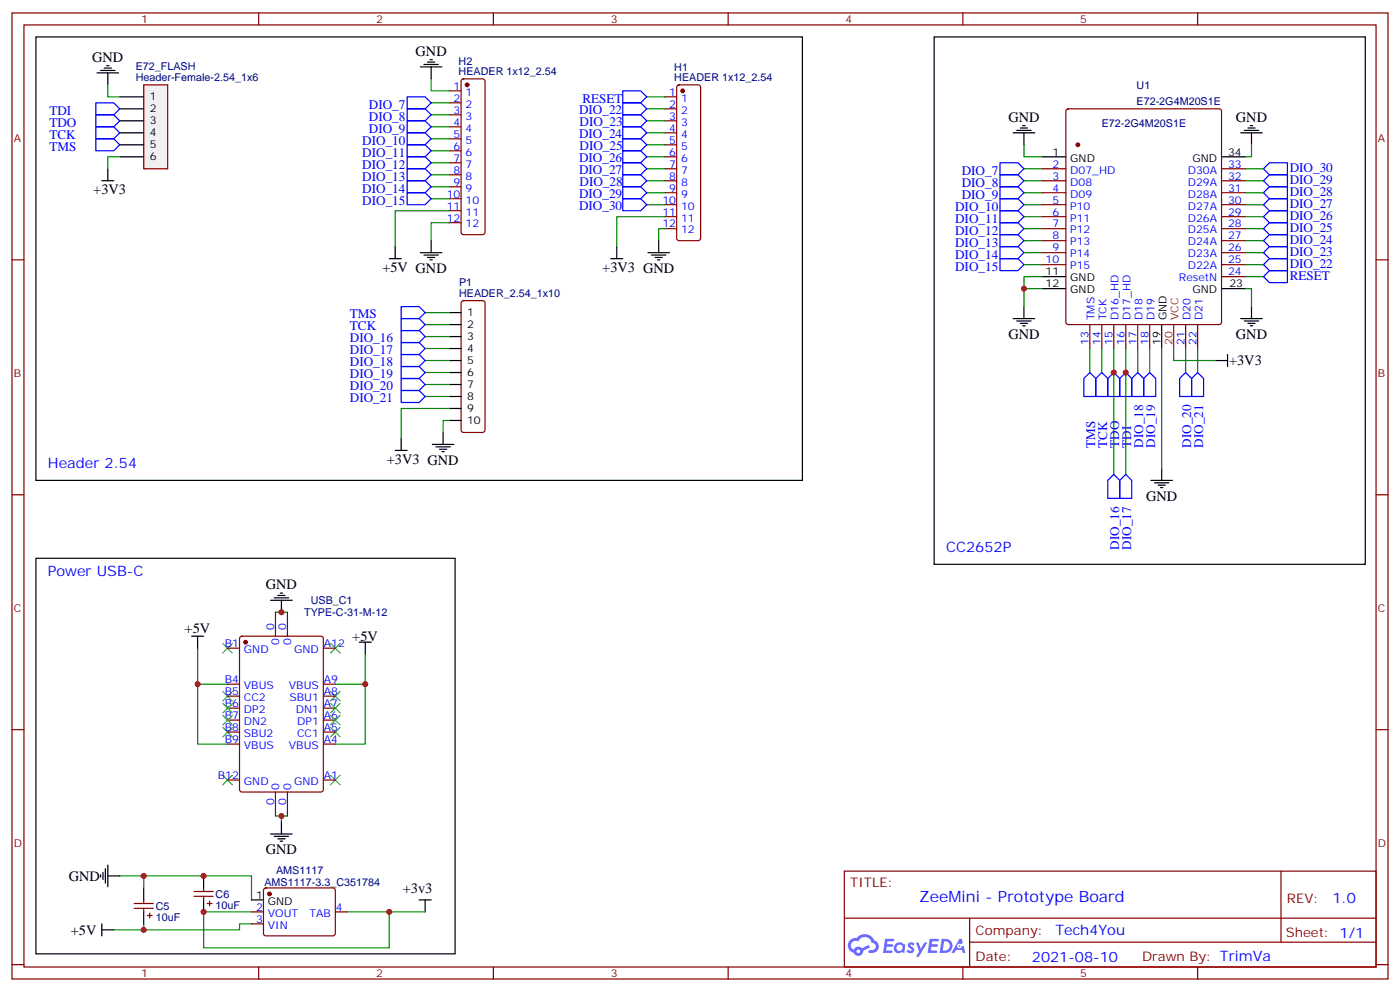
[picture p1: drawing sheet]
<svg xmlns="http://www.w3.org/2000/svg" width="412mm" height="292mm" viewBox="0 0 412 292" stroke-linecap="round" stroke-linejoin="round" font-family="sans-serif">
<g fill="none" stroke="#870000" stroke-width=".35">
<path d="M3.5 3.8h405.4v284.3h-405.4zM7.1 7.3h398.2v277.3h-398.2zM76.2 3.8v3.5M145.3 3.8v3.5M214.5 3.8v3.5M283.6 3.8v3.5M352.8 3.8v3.5M3.5 76.5h3.6M405.3 76.5h3.6M3.5 145.6h3.6M405.3 145.6h3.6M3.5 214.8h3.6"/>
<path d="M405.3 214.8h3.6M248.7 256.4h156.6v28.2h-156.6zM377.3 256.4v20.9M248.7 270.2h156.5M285.6 277.3h119.6M285.6 270.2v14.2M3.5 283.9h3.6M76.2 284.6v3.5M145.3 284.6v3.5M214.5 284.6v3.5M283.6 284.6v3.5M352.8 284.6v3.5"/>
<path d="M405.3 283.9h3.6"/>
</g>
<g fill="#5487ff">
<path d="M267.7 277.6a1.22 1.22 0 0 1 1.7 .2l-.4 .6a.47 .47 0 0 0-.3-.4 .47 .47 0 0 0-.5 .2l.1 .2a1.14 1.14 0 0 1 .8 1.8 1.14 1.14 0 0 1-1.9 0l-.2-.2 .5-.6 .7 .5a.29 .29 0 0 0 .3-.3 .29 .29 0 0 0-.2-.3 1.04 1.04 0 0 1-.6-1.7z"/>
<path d="M260.7 276.3h2.4l.3 .2-.2 .5-1.8 .1-.1 .8h1.5l.3 .4-.3 .4h-1.6l-.2 1.1h1.7l.2 .3-.2 .3-2.6 .1z"/>
<path d="M273.8 276.3h2.4l.3 .2-.1 .5-1.8 .1-.2 .8h1.6l.3 .4-.4 .4h-1.6l-.1 1.1h1.7l.2 .3-.2 .3-2.6 .1z"/>
<path d="M282.6 276.3h.7l.3 1.3-.6 .3a.69 .69 0 0 0-1 .3 .69 .69 0 0 0 .4 .9 .69 .69 0 0 0 .9-.6l.5-.2 .6 2.2h-.8l-.2-.9h-1.8l-.5 .9h-.8z"/>
<path d="M269.8 277.4h.8l.6 1.8 1.1-1.8h.9l-2.6 4.2h-.8l.9-1.5z"/>
<path d="M277.4 276.3l-.6 4.2h1.3a2.11 2.11 0 0 0 2.5-2.1 2.11 2.11 0 0 0-2.5-2.1zM278.1 277.1a1.39 1.39 0 0 1 1.7 1.4 1.39 1.39 0 0 1-1.8 1.3h-.3z"/>
<path d="M263.7 277.9a1.54 1.54 0 0 0-.1 2.2 1.54 1.54 0 0 0 2.2 .1l.6 .3 .3-2.3-.2-.3h-.4a1.49 1.49 0 0 0-2.4 0zM264 278.9a.94 .94 0 0 1 1.8 0 .94 .94 0 0 1-1.8 0z"/>
<path d="M250.4 276.7a2.18 2.18 0 0 0 1.1 3.7 1.44 1.44 0 0 0 1.6 .9 1.44 1.44 0 0 0 1.2-1.4l2-1.1-.5-.7-1.9 1a1.47 1.47 0 0 0-2.4 .4 1.39 1.39 0 0 1-.7-1.9 1.39 1.39 0 0 1 2-.5 2.12 2.12 0 0 1 2.2-1.3 2.12 2.12 0 0 1 1.9 1.7 1.14 1.14 0 0 1 1.1 1.4 1.14 1.14 0 0 1-1.7 .7 .43 .43 0 0 0-.5 .4 .43 .43 0 0 0 .4 .5 1.98 1.98 0 0 0 2.5-1.2 1.98 1.98 0 0 0-1.2-2.6 3.1 3.1 0 0 0-5.3-.6l-.9 .1zM252.3 280a.55 .55 0 0 1 1.1 0 .55 .55 0 0 1-1.1 0z"/>
<circle cx="282.6" cy="278.4" r=".26"/>
</g>
<path d="M28.2 30.3h5.3l1.8 1.7-1.8 1.8h-5.3zM28.2 33.8h5.3l1.8 1.8-1.8 1.7h-5.3zM28.2 37.3h5.3l1.8 1.8-1.8 1.8h-5.3zM28.2 40.9h5.3l1.8 1.7-1.8 1.8h-5.3z" fill="none" stroke="#00f" stroke-width=".35"/>
<path d="M42.3 25h7.1v24.7h-7.1z" fill="#f0f0f0" stroke="#870000" stroke-width=".35"/>
<g fill="none" stroke="#000" stroke-width=".35">
<path d="M10.6 10.9h225.8v130.5h-225.8zM31.4 19.3h.7M123.8 19.7h6.4M124.9 19h4.2M125.9 18.3h2.2M126.6 17.6h.8M127 19.7v3.5M275.2 10.9h127v155.2h-127zM28.6 21.4h6.3M29.6 20.7h4.3M30.7 20h2.1M31.7 21.4v3.6"/>
<path d="M35.3 28.5h7M35.3 32h7M35.3 35.6h7M35.3 39.1h7M298.4 39.1h6.4M299.5 38.4h4.2M300.6 37.7h2.1M301.3 37h.7M301.6 39.1v3.5M365.5 39.1h6.3M366.5 38.4h4.3M367.6 37.7h2.1"/>
<path d="M368.3 37h.7M368.7 39.1v3.5M30 53.2h3.5M31.7 49.7v3.5M35.3 42.6h7M35.3 46.1h7M306.9 46.1h7.1M359.8 46.1h7.1M114.7 76.1h3.5M116.4 72.6v3.5M123.8 74.4h6.4M124.9 75.1h4.2"/>
<path d="M125.9 75.8h2.2M126.6 76.5h.8M127 70.8v3.6M179.9 76.1h3.5M181.7 72.6v3.5M190.9 74.4h6.3M191.9 75.1h4.2M193 75.8h2.1M193.7 76.5h.7M194 70.8v3.6M132.3 92h3.5M132.3 95.5h3.5"/>
<path d="M132.3 99.1h3.5M298.4 93.8h6.4M299.5 94.5h4.2M300.6 95.2h2.1M301.3 95.9h.7M301.6 90.2v3.6M306.9 81.4h7.1M306.9 84.9h7.1M342.2 95.5v7.1M359.8 84.9h7.1M365.5 93.8h6.3M366.5 94.5h4.3"/>
<path d="M367.6 95.2h2.1M368.3 95.9h.7M368.7 90.2v3.6M132.3 106.1h3.5M132.3 102.6h3.5M132.3 109.6h3.5M132.3 113.2h3.5M132.3 116.7h3.5M358.1 106.1h3.5M361.6 104.4v3.5M116.4 132.6h3.5M118.2 129v3.6"/>
<path d="M127.4 130.8h6.3M128.4 131.5h4.2M129.5 132.2h2.1M130.2 132.9h.7M130.5 127.3v3.5M132.3 120.2h3.5M132.3 123.8h3.5M342.2 137.9v3.5M339 141.4h6.4M340.1 142.1h4.2M341.1 142.8h2.2M341.8 143.5h.7"/>
<path d="M10.6 164.3h123.5v116.4h-123.5zM79.7 176.7h6.4M80.8 176h4.2M81.8 175.3h2.2M82.5 174.6h.8M82.9 176.7v3.5M56.4 187.3h3.6M58.2 187.3v3.5M105.8 189h3.6M107.6 189v3.5M29.6 257.5v.7M30.3 256.8v2.1"/>
<path d="M31 255.7v4.2M31.7 257.8h3.6M31.7 254.6v6.4M60 257.8v3.5M79.7 245.5h6.4M80.8 246.2h4.2M81.8 246.9h2.2M82.5 247.6h.8M82.9 241.9v3.6M30 273.7h3.5M30 271.9v3.5M42.3 261.3v3.6"/>
<path d="M42.3 268.4v3.5M60 264.9v3.5M74.1 264.9h3.5M123.5 264.9h3.5M125.2 264.9v3.5"/>
</g>
<g fill="#870000" stroke="#870000" stroke-width=".35">
<circle cx="317.5" cy="42.6" r=".53"/>
<circle cx="79.4" cy="263.1" r=".53"/>
<circle cx="72.3" cy="189" r=".53"/>
<circle cx="201.1" cy="26.7" r=".53"/>
<circle cx="137.6" cy="25" r=".53"/>
</g>
<g fill="none" stroke="#870000" stroke-width=".35">
<path d="M132.3 26.7h3.5M132.3 30.3h3.5M132.3 33.8h3.5M132.3 37.3h3.5M136.1 23.4l.4-.2h5.7l.5 .2 .2 .5v44.5l-.3 .5-.4 .2h-5.7l-.5-.3-.2-.4v-44.5zM195.8 28.5h3.5M195.8 32h3.5M195.8 35.6h3.5M195.8 39.1h3.5M199.6 25.2l.4-.2h5.7l.5 .2 .2 .5v44.4l-.3 .5-.4 .2h-5.7l-.5-.2-.2-.5v-44.4zM314.2 32.2l.5-.2h44.4l.5 .2 .2 .5v62.1l-.2 .5-.5 .2h-44.4l-.5-.2-.2-.5v-62.1zM132.3 40.9h3.5"/>
<path d="M132.3 44.4h3.5M132.3 47.9h3.5M132.3 51.4h3.5M132.3 55h3.5M132.3 58.5h3.5M195.8 49.7h3.5M195.8 53.2h3.5M195.8 56.7h3.5M195.8 42.6h3.5M195.8 46.1h3.5M306.9 49.7h7.1M306.9 53.2h7.1"/>
<path d="M306.9 56.7h7.1M359.8 49.7h7.1M359.8 53.2h7.1M359.8 56.7h7.1M132.3 62h3.5M132.3 65.5h3.5M195.8 60.3h3.5M195.8 63.8h3.5M195.8 67.3h3.5M306.9 60.3h7.1M306.9 63.8h7.1M306.9 67.3h7.1"/>
<path d="M306.9 70.8h7.1M306.9 74.4h7.1M306.9 77.9h7.1M359.8 60.3h7.1M359.8 63.8h7.1M359.8 67.3h7.1M359.8 70.8h7.1M359.8 74.4h7.1M359.8 77.9h7.1M136.1 88.7l.4-.2h5.7l.5 .2 .2 .5v37.4l-.3 .5-.4 .2h-5.7l-.5-.3-.2-.4v-37.4zM321 95.5v7.1M324.6 95.5v7.1"/>
<path d="M328.1 95.5v7.1M331.6 95.5v7.1M335.1 95.5v7.1M338.7 95.5v7.1M349.2 95.5v7.1M352.8 95.5v7.1M359.8 81.4h7.1M67 190.8h3.6M70.8 187.5l.5-.2h23.2l.7 .4v44.7l-.4 .7h-23.5l-.7-.4v-44.7zM81.1 180.2v7.1M84.7 180.2v7.1M95.2 190.8h3.6"/>
<path d="M67 201.4h3.6M67 204.9h3.6M67 208.4h3.6M67 211.9h3.6M67 215.5h3.6M67 219h3.6M95.2 201.4h3.6M95.2 204.9h3.6M95.2 208.4h3.6M95.2 211.9h3.6M95.2 215.5h3.6M95.2 219h3.6"/>
<path d="M67 229.6h3.6M81.1 233.1v7.1M84.7 233.1v7.1M95.2 229.6h3.6M39.5 267.3h5.7M39.5 265.9h5.7M42.3 264.9v1M42.3 267.3v1.1M43.4 269.5h1.4M44.1 268.7v1.5M57.1 263.8h5.7M57.1 262.4h5.7"/>
<path d="M60 261.3v1.1M60 263.8v1.1M61 265.9h1.4M61.7 265.2v1.4M74.1 268.4h3.5M74.1 271.9h3.5M77.8 261.5l.5-.2 20 .1 .5 .6-.1 13-.6 .4h-20.1l-.4-.7v-12.7zM98.8 268.4h3.5"/>
</g>
<path d="M345.7 95.5v7.1" fill="none" stroke="#f00" stroke-width=".35"/>
<g fill="none" stroke="#008700" stroke-width=".35">
<path d="M31.7 25v3.5h3.6M127 23.2v3.5h5.3M127 30.3h5.3M127 33.8h5.3M127 37.3h5.3M190.5 28.5h5.3M190.5 32h5.3M190.5 35.6h5.3M190.5 39.1h5.3M35.3 46.1h-3.6v3.6M127 40.9h5.3M127 44.4h5.3"/>
<path d="M127 47.9h5.3M127 51.4h5.3M127 55h5.3M127 58.5h5.3M190.5 49.7h5.3M190.5 53.2h5.3M190.5 56.7h5.3M190.5 42.6h5.3M190.5 46.1h5.3M301.6 42.6v3.5h5.3M301.6 49.7h5.3M301.6 53.2h5.3"/>
<path d="M301.6 56.7h5.3M366.9 49.7h5.3M366.9 53.2h5.3M366.9 56.7h5.3M368.7 42.6v3.5h-1.8M132.3 65.5h-5.3v5.3M132.3 62h-15.9v10.6M190.5 60.3h5.3M195.8 67.3h-1.8v3.5M195.8 63.8h-14.1v8.8M301.6 60.3h5.3M301.6 63.8h5.3"/>
<path d="M301.6 67.3h5.3M301.6 70.8h5.3M301.6 74.4h5.3M301.6 77.9h5.3M366.9 60.3h5.3M366.9 63.8h5.3M366.9 67.3h5.3M366.9 70.8h5.3M366.9 74.4h5.3M366.9 77.9h5.3M125.2 95.5h7.1M125.2 92h7.1"/>
<path d="M125.2 99.1h7.1M306.9 84.9h-5.3v5.3M306.9 81.4h-5.3v3.5M366.9 84.9h1.8v5.3M366.9 81.4h5.3M125.2 116.7h7.1M125.2 113.2h7.1M125.2 109.6h7.1M125.2 106.1h7.1M125.2 102.6h7.1M321 102.6v7M324.6 102.6v7"/>
<path d="M328.1 102.6v37M331.6 102.6v37M335.1 102.6v7M338.7 102.6v7M342.2 102.6v35.3M345.7 102.6v3.5h12.4M349.2 102.6v7M352.8 102.6v7M132.3 123.8h-1.8v3.5M132.3 120.2h-14.1v8.8M58.2 190.8v10.6M81.1 180.2h3.6"/>
<path d="M107.6 192.5v8.9M67 201.4h-8.8v17.6h8.8M98.8 201.4h8.8v17.6h-8.8M35.3 257.8h38.8v7.1M42.3 257.8v3.5M81.1 240.2h3.6M82.9 240.2v1.7M42.3 271.9v1.8M74.1 271.9h-3.5v1.8h-37.1M74.1 268.4h-14.1v10.6h54.7v-10.6h-12.4M114.7 268.4h10.5"/>
</g>
<g fill="none" stroke="#3c3" stroke-width=".35">
<path d="M65.6 189.4l2.8 2.8M68.4 189.4l-2.8 2.8M97.4 189.4l2.8 2.8M100.2 189.4l-2.8 2.8M65.6 214.1l2.8 2.8M65.6 203.5l2.8 2.8M65.6 207l2.8 2.8M65.6 210.5l2.8 2.9M68.4 214.1l-2.8 2.8M68.4 203.5l-2.8 2.8M68.4 207l-2.8 2.8M68.4 210.5l-2.8 2.9"/>
<path d="M97.4 203.5l2.8 2.8M97.4 214.1l2.8 2.8M97.4 207l2.8 2.8M97.4 210.5l2.8 2.9M100.2 203.5l-2.8 2.8M100.2 214.1l-2.8 2.8M100.2 207l-2.8 2.8M100.2 210.5l-2.8 2.9M65.6 228.2l2.8 2.8M68.4 228.2l-2.8 2.8M97.4 228.2l2.8 2.8M100.2 228.2l-2.8 2.8"/>
</g>
<g fill="none" stroke="#00f" stroke-width=".35">
<path d="M119.9 39.1h5.3l1.8 1.8-1.8 1.7h-5.3zM119.9 35.6h5.3l1.8 1.7-1.8 1.8h-5.3zM119.9 32h5.3l1.8 1.8-1.8 1.8h-5.3zM119.9 28.5h5.3l1.8 1.8-1.8 1.7h-5.3zM183.4 26.7h5.3l1.8 1.8-1.8 1.8h-5.3zM183.4 30.3h5.3l1.8 1.7-1.8 1.8h-5.3zM183.4 33.8h5.3l1.8 1.8-1.8 1.7h-5.3zM183.4 37.3h5.3l1.8 1.8-1.8 1.8h-5.3zM119.9 56.7h5.3l1.8 1.8-1.8 1.8h-5.3zM119.9 53.2h5.3l1.8 1.8-1.8 1.7h-5.3zM119.9 49.7h5.3l1.8 1.7-1.8 1.8h-5.3zM119.9 46.1h5.3l1.8 1.8-1.8 1.8h-5.3z"/>
<path d="M119.9 42.6h5.3l1.8 1.8-1.8 1.7h-5.3zM183.4 40.9h5.3l1.8 1.7-1.8 1.8h-5.3zM183.4 44.4h5.3l1.8 1.7-1.8 1.8h-5.3zM183.4 47.9h5.3l1.8 1.8-1.8 1.7h-5.3zM183.4 51.4h5.3l1.8 1.8-1.8 1.8h-5.3zM183.4 55h5.3l1.8 1.7-1.8 1.8h-5.3zM183.4 58.5h5.3l1.8 1.8-1.8 1.7h-5.3zM294.6 47.9h5.3l1.7 1.8-1.7 1.7h-5.3zM294.6 51.4h5.3l1.7 1.8-1.7 1.8h-5.3zM294.6 55h5.3l1.7 1.7-1.7 1.8h-5.3zM294.6 58.5h5.3l1.7 1.8-1.7 1.7h-5.3zM372.2 49.7l1.7-1.8h5.3v3.5h-5.3z"/>
<path d="M372.2 56.7l1.7-1.7h5.3v3.5h-5.3zM373.9 51.4h5.3v3.6h-5.3l-1.7-1.8zM373.9 58.5h5.3v3.5h-5.3l-1.7-1.7zM294.6 62h5.3l1.7 1.8-1.7 1.7h-5.3zM294.6 65.5h5.3l1.7 1.8-1.7 1.8h-5.3zM294.6 69.1h5.3l1.7 1.7-1.7 1.8h-5.3zM294.6 72.6h5.3l1.7 1.8-1.7 1.7h-5.3zM294.6 76.1h5.3l1.7 1.8-1.7 1.8h-5.3zM372.2 63.8l1.7-1.8h5.3v3.5h-5.3zM372.2 70.8l1.7-1.7h5.3v3.5h-5.3zM373.9 65.5h5.3v3.6h-5.3l-1.7-1.8zM373.9 72.6h5.3v3.5h-5.3l-1.7-1.7z"/>
<path d="M373.9 76.1h5.3v3.6h-5.3l-1.7-1.8zM118.2 97.3h5.3l1.7 1.8-1.7 1.7h-5.3zM118.2 93.8h5.3l1.7 1.7-1.7 1.8h-5.3zM118.2 90.2h5.3l1.7 1.8-1.7 1.8h-5.3zM372.2 81.4l1.7-1.7h5.3v3.5h-5.3zM118.2 114.9h5.3l1.7 1.8-1.7 1.8h-5.3zM118.2 111.4h5.3l1.7 1.8-1.7 1.7h-5.3zM118.2 107.9h5.3l1.7 1.7-1.7 1.8h-5.3zM118.2 104.4h5.3l1.7 1.7-1.7 1.8h-5.3zM118.2 100.8h5.3l1.7 1.8-1.7 1.8h-5.3zM321 109.6l1.8 1.8v5.3h-3.5v-5.3zM322.8 111.4l1.8-1.8 1.7 1.8v5.3h-3.5z"/>
<path d="M328.1 109.6l1.7 1.8v5.3h-3.5v-5.3zM329.8 111.4l1.8-1.8 1.8 1.8v5.3h-3.6zM335.1 109.6l1.8 1.8v5.3h-3.5v-5.3zM338.7 109.6l1.7 1.8v5.3h-3.5v-5.3zM349.2 109.6l1.8 1.8v5.3h-3.5v-5.3zM352.8 109.6l1.7 1.8v5.3h-3.5v-5.3zM328.1 139.6l1.7 1.8v5.3h-3.5v-5.3zM329.8 141.4l1.8-1.8 1.8 1.8v5.3h-3.6z"/>
</g>
<g fill="#c00">
<circle cx="82.9" cy="180.2" r=".88"/>
<circle cx="82.9" cy="240.2" r=".88"/>
<circle cx="42.3" cy="257.8" r=".88"/>
<circle cx="60" cy="257.8" r=".88"/>
<circle cx="42.3" cy="273.7" r=".88"/>
<circle cx="107.6" cy="201.4" r=".88"/>
<circle cx="58.2" cy="201.4" r=".88"/>
<circle cx="114.7" cy="268.4" r=".88"/>
<circle cx="60" cy="268.4" r=".88"/>
<circle cx="301.6" cy="84.9" r=".88"/>
<circle cx="328.1" cy="109.6" r=".88"/>
<circle cx="331.6" cy="109.6" r=".88"/>
</g>
<text font-size="4.6" fill="#00f" x="270.8" y="265.4">ZeeMini - Prototype Board</text>
<g font-size="4.2">
<text x="122.4" y="16.4">GND</text>
<text x="27.2" y="18.3">GND</text>
<text x="297" y="35.8">GND</text>
<text x="364.1" y="35.8">GND</text>
<text x="27.5" y="57.1">+3V3</text>
<text x="112.6" y="80.1">+5V GND</text>
<text x="177.4" y="80">+3V3 GND</text>
<text x="297" y="99.8">GND</text>
<text x="364.1" y="99.8">GND</text>
<text x="362" y="107.5">+3V3</text>
<text x="113.9" y="136.5">+3V3 GND</text>
<text x="337.6" y="147.5">GND</text>
<text x="78.3" y="173.5">GND</text>
<text x="54.4" y="186.2">+5V</text>
<text x="103.8" y="188.7">+5V</text>
<text x="78.3" y="251.5">GND</text>
<text x="20.3" y="259.2">GND</text>
<text x="118.6" y="262.8">+3v3</text>
<text x="20.9" y="275.1">+5V</text>
</g>
<g font-size="4.2" fill="#00f">
<text x="14.1" y="137.9">Header 2.54</text>
<text x="278.7" y="162.6">CC2652P</text>
<text x="14.1" y="169.6">Pow</text>
<text x="22.7" y="169.6">er USB-C</text>
<text x="392.5" y="265.7">1.0</text>
<text x="310.9" y="275.2">Tech4You</text>
<text x="304" y="283">2021-08-10</text>
</g>
<g font-size="3.9" fill="#00f">
<text x="14.5" y="33.8">TDI</text>
<text x="108.7" y="35.6">DIO_8</text>
<text x="108.7" y="32">DIO_7</text>
<text x="170.6" y="33.7">DIO_22</text>
<text x="171.5" y="30.2">RESET</text>
<text x="14.5" y="37.3">TDO</text>
<text x="14.5" y="40.8">TCK</text>
<text x="108.7" y="39.1">DIO_9</text>
<text x="170.6" y="40.8">DIO_24</text>
<text x="170.7" y="37.2">DIO_23</text>
<text x="14.5" y="44.4">TMS</text>
<text x="106.7" y="46.1">DIO_11</text>
<text x="106.7" y="42.6">DIO_10</text>
<text x="170.6" y="47.8">DIO_26</text>
<text x="170.7" y="44.3">DIO_25</text>
<text x="106.7" y="53.2">DIO_13</text>
<text x="106.7" y="49.7">DIO_12</text>
<text x="170.6" y="51.3">DIO_27</text>
<text x="283.3" y="51.4">DIO_7</text>
<text x="379.9" y="50.5">DIO_30</text>
<text x="106.7" y="56.7">DIO_14</text>
<text x="170.6" y="58.4">DIO_29</text>
<text x="170.7" y="54.9">DIO_28</text>
<text x="283.3" y="55">DIO_8</text>
<text x="283.3" y="58.5">DIO_9</text>
<text x="379.9" y="54.1">DIO_29</text>
<text x="379.9" y="57.6">DIO_28</text>
<text x="106.7" y="60.3">DIO_15</text>
<text x="170.6" y="61.9">DIO_30</text>
<text x="281.4" y="62">DIO_10</text>
<text x="281.4" y="65.5">DIO_11</text>
<text x="379.9" y="61.1">DIO_27</text>
<text x="379.9" y="64.6">DIO_26</text>
<text x="281.4" y="69.1">DIO_12</text>
<text x="379.9" y="68.2">DIO_25</text>
<text x="379.9" y="71.7">DIO_24</text>
<text x="281.4" y="72.6">DIO_13</text>
<text x="281.4" y="76.1">DIO_14</text>
<text x="379.9" y="75.2">DIO_23</text>
<text x="281.4" y="79.7">DIO_15</text>
<text x="379.9" y="78.7">DIO_22</text>
<text x="379.9" y="82.3">RESET</text>
<text x="103.1" y="93.6">TMS</text>
<text x="103.1" y="97.2">TCK</text>
<text x="103.1" y="100.7">DIO_16</text>
<text x="103.1" y="107.7">DIO_18</text>
<text x="103.1" y="104.2">DIO_17</text>
<text x="103.1" y="111.3">DIO_19</text>
<text x="103.1" y="114.8">DIO_20</text>
<text x="103.1" y="118.3">DIO_21</text>
<text x="322.6" y="131.8" transform="rotate(-90 322.6 131.8)">TMS</text>
<text x="326.2" y="131.8" transform="rotate(-90 326.2 131.8)">TCK</text>
<text x="329.7" y="131.8" transform="rotate(-90 329.7 131.8)">TDO</text>
<text x="333.2" y="131.8" transform="rotate(-90 333.2 131.8)">TDI</text>
<text x="336.8" y="131.8" transform="rotate(-90 336.8 131.8)">DIO_18</text>
<text x="340.3" y="131.8" transform="rotate(-90 340.3 131.8)">DIO_19</text>
<text x="350.9" y="131.8" transform="rotate(-90 350.9 131.8)">DIO_20</text>
<text x="354.4" y="131.8" transform="rotate(-90 354.4 131.8)">DIO_21</text>
<text x="329.7" y="161.8" transform="rotate(-90 329.7 161.8)">DIO_16</text>
<text x="333.2" y="161.8" transform="rotate(-90 333.2 161.8)">DIO_17</text>
</g>
<g font-size="3.9" fill="#800">
<text x="250.5" y="261">TITLE:</text>
<text x="379.1" y="265.7">REV:</text>
<text x="287.4" y="275.2">Company:</text>
<text x="378.7" y="275.8">Sheet: 1/1</text>
<text x="287.4" y="282.9">Date:</text>
<text x="336.4" y="282.9">Draw</text>
<text x="346.6" y="282.9">n By: TrimVa</text>
</g>
<g font-size="3.2" fill="#800">
<text x="41.6" y="6.8">1</text>
<text x="110.8" y="6.8">2</text>
<text x="179.9" y="6.8">3</text>
<text x="249.1" y="6.8">4</text>
<text x="318.2" y="6.8">5</text>
<text x="4.1" y="41.9">A</text>
<text x="405.9" y="41.9">A</text>
<text x="4.1" y="111.1">B</text>
<text x="405.9" y="111.1">B</text>
<text x="4.1" y="180.2">C</text>
<text x="405.9" y="180.2">C</text>
<text x="4.1" y="249.3">D</text>
<text x="405.9" y="249.3">D</text>
<text x="41.6" y="287.6">1</text>
<text x="110.8" y="287.6">2</text>
<text x="179.9" y="287.6">3</text>
<text x="249.1" y="287.6">4</text>
<text x="318.2" y="287.6">5</text>
</g>
<g font-size="3.2" fill="#000080">
<text x="40" y="23.9">Header-Female-2.54_1x6</text>
<text x="40" y="20.7">E72_FLASH</text>
<text x="135.1" y="22.2">HEADER 1x12_2.54</text>
<text x="135.1" y="19.2">H2</text>
<text x="198.6" y="23.9">HEADER 1x12_2.54</text>
<text x="198.6" y="21">H1</text>
<text x="334.8" y="26.2">U1</text>
<text x="334.8" y="31">E72-2G4M20S1E</text>
<text x="324.6" y="37.3">E72-2G4M20S1E</text>
<text x="135.2" y="87.4">HEADER_2.54_1x10</text>
<text x="135.2" y="84.2">P1</text>
<text x="91.5" y="177.8">USB_C1</text>
<text x="89.6" y="181.3">TYPE-C-31-M-12</text>
<text x="81.3" y="257.2">AMS1117</text>
<text x="77.9" y="260.8">AMS1117-3.3_C351784</text>
<text x="45.9" y="267.8">C5</text>
<text x="63.5" y="267.4">10uF</text>
<text x="63.5" y="264.2">C6</text>
<text x="45.9" y="271">10uF</text>
</g>
<g font-size="3.2">
<text x="44.1" y="29.6">1</text>
<text x="44.1" y="33.1">2</text>
<text x="44.1" y="36.6">3</text>
<text x="44.1" y="40.1">4</text>
<text x="44.1" y="43.7">5</text>
<text x="44.1" y="47.2">6</text>
<text x="310" y="45.8">1</text>
<text x="315.3" y="47.6">GND</text>
<text x="351.2" y="47.6">GND</text>
<text x="361.8" y="45.8">34</text>
<text x="308" y="81.1">11</text>
<text x="315.3" y="82.8">GND</text>
<text x="308" y="84.6">12</text>
<text x="315.3" y="86.4">GND</text>
<text x="351.2" y="86.4">GND</text>
<text x="362.1" y="84.6">23</text>
<text x="137.6" y="93.1">1</text>
<text x="343.6" y="94.2" transform="rotate(-90 343.6 94.2)">GND</text>
<text x="137.6" y="96.6">2</text>
<text x="137.6" y="100.1">3</text>
<text x="341.8" y="101.5" transform="rotate(-90 341.8 101.5)">19</text>
<text x="137.6" y="103.6">4</text>
<text x="137.6" y="107.2">5</text>
<text x="137.6" y="110.7">6</text>
<text x="137.6" y="114.2">7</text>
<text x="137.6" y="117.8">8</text>
<text x="137.6" y="121.3">9</text>
<text x="137.6" y="124.8">10</text>
<text x="75.4" y="264.5">1</text>
<text x="78.9" y="266.3">GND</text>
</g>
<g font-size="3.2" fill="#00f">
<text x="133.6" y="26.4">1</text>
<text x="133.6" y="29.9">2</text>
<text x="137.1" y="28.2">1</text>
<text x="197.1" y="28.2">1</text>
<text x="200.6" y="29.9">1</text>
<text x="133.6" y="33.4">3</text>
<text x="137.1" y="31.7">2</text>
<text x="137.1" y="35.2">3</text>
<text x="197.1" y="31.7">2</text>
<text x="197.1" y="35.2">3</text>
<text x="200.6" y="33.4">2</text>
<text x="133.6" y="37">4</text>
<text x="133.6" y="40.5">5</text>
<text x="137.1" y="38.7">4</text>
<text x="197.1" y="38.7">4</text>
<text x="200.6" y="37">3</text>
<text x="200.6" y="40.5">4</text>
<text x="133.6" y="44">6</text>
<text x="133.6" y="47.6">7</text>
<text x="137.1" y="42.3">5</text>
<text x="137.1" y="45.8">6</text>
<text x="197.1" y="42.3">5</text>
<text x="197.1" y="45.8">6</text>
<text x="200.6" y="44">5</text>
<text x="200.6" y="47.6">6</text>
<text x="133.6" y="51.1">8</text>
<text x="137.1" y="49.3">7</text>
<text x="137.1" y="52.8">8</text>
<text x="197.1" y="49.3">7</text>
<text x="197.1" y="52.8">8</text>
<text x="200.6" y="51.1">7</text>
<text x="310" y="49.3">2</text>
<text x="310" y="52.8">3</text>
<text x="315.3" y="51.1">D07_HD</text>
<text x="349.9" y="51.1">D30A</text>
<text x="361.8" y="52.8">32</text>
<text x="361.8" y="49.3">33</text>
<text x="131.6" y="58.1">10</text>
<text x="133.6" y="54.6">9</text>
<text x="137.1" y="56.4">9</text>
<text x="137.1" y="59.9">10</text>
<text x="195.1" y="59.9">10</text>
<text x="197.1" y="56.4">9</text>
<text x="200.6" y="54.6">8</text>
<text x="200.6" y="58.1">9</text>
<text x="310" y="56.4">4</text>
<text x="310" y="59.9">5</text>
<text x="315.3" y="54.6">D08</text>
<text x="315.3" y="58.1">D09</text>
<text x="349.9" y="58.1">D28A</text>
<text x="349.9" y="54.6">D29A</text>
<text x="361.8" y="59.9">30</text>
<text x="361.8" y="56.4">31</text>
<text x="131.6" y="61.7">11</text>
<text x="131.6" y="65.2">12</text>
<text x="137.1" y="63.4">11</text>
<text x="195.1" y="63.4">11</text>
<text x="200.6" y="61.7">10</text>
<text x="200.6" y="65.2">11</text>
<text x="310" y="63.4">6</text>
<text x="315.3" y="61.7">P10</text>
<text x="315.3" y="65.2">P11</text>
<text x="349.9" y="65.2">D26A</text>
<text x="349.9" y="61.7">D27A</text>
<text x="361.8" y="63.4">29</text>
<text x="137.1" y="67">12</text>
<text x="195.1" y="67">12</text>
<text x="200.6" y="68.7">12</text>
<text x="310" y="67">7</text>
<text x="310" y="70.5">8</text>
<text x="315.3" y="68.7">P12</text>
<text x="349.9" y="68.7">D25A</text>
<text x="361.8" y="70.5">27</text>
<text x="361.8" y="67">28</text>
<text x="308" y="77.5">10</text>
<text x="310" y="74">9</text>
<text x="315.3" y="72.2">P13</text>
<text x="315.3" y="75.8">P14</text>
<text x="349.9" y="75.8">D23A</text>
<text x="349.9" y="72.2">D24A</text>
<text x="361.8" y="77.5">25</text>
<text x="361.8" y="74">26</text>
<text x="315.3" y="79.3">P15</text>
<text x="347.3" y="82.8">ResetN</text>
<text x="349.9" y="79.3">D22A</text>
<text x="361.8" y="81.1">24</text>
<text x="322.4" y="94.2" transform="rotate(-90 322.4 94.2)">TMS</text>
<text x="326" y="94.2" transform="rotate(-90 326 94.2)">TCK</text>
<text x="329.5" y="94.2" transform="rotate(-90 329.5 94.2)">D16_HD</text>
<text x="333" y="94.2" transform="rotate(-90 333 94.2)">D17_HD</text>
<text x="336.5" y="94.2" transform="rotate(-90 336.5 94.2)">D18</text>
<text x="340.1" y="94.2" transform="rotate(-90 340.1 94.2)">D19</text>
<text x="350.7" y="94.2" transform="rotate(-90 350.7 94.2)">D20</text>
<text x="354.2" y="94.2" transform="rotate(-90 354.2 94.2)">D21</text>
<text x="320.7" y="101.5" transform="rotate(-90 320.7 101.5)">13</text>
<text x="324.2" y="101.5" transform="rotate(-90 324.2 101.5)">14</text>
<text x="327.7" y="101.5" transform="rotate(-90 327.7 101.5)">15</text>
<text x="331.3" y="101.5" transform="rotate(-90 331.3 101.5)">16</text>
<text x="334.8" y="101.5" transform="rotate(-90 334.8 101.5)">17</text>
<text x="338.3" y="101.5" transform="rotate(-90 338.3 101.5)">18</text>
<text x="348.9" y="101.5" transform="rotate(-90 348.9 101.5)">21</text>
<text x="352.4" y="101.5" transform="rotate(-90 352.4 101.5)">22</text>
<text x="80.8" y="185.5" transform="rotate(-90 80.8 185.5)">0</text>
<text x="84.3" y="185.5" transform="rotate(-90 84.3 185.5)">0</text>
<text x="66.2" y="190.4">B1</text>
<text x="82.2" y="190" transform="rotate(-90 82.2 190)">0</text>
<text x="85.7" y="190" transform="rotate(-90 85.7 190)">0</text>
<text x="95.4" y="190.4">A12</text>
<text x="71.9" y="192.2">GND</text>
<text x="86.7" y="192.2">GND</text>
<text x="66.2" y="201">B4</text>
<text x="71.9" y="202.8">VBUS</text>
<text x="85.1" y="202.8">VBUS</text>
<text x="95.4" y="201">A9</text>
<text x="66.2" y="204.5">B5</text>
<text x="66.2" y="208.1">B6</text>
<text x="71.9" y="206.3">CC2</text>
<text x="71.9" y="209.8">DP2</text>
<text x="85.3" y="206.3">SBU1</text>
<text x="87.1" y="209.8">DN1</text>
<text x="95.4" y="208.1">A7</text>
<text x="95.4" y="204.5">A8</text>
<text x="66.2" y="211.6">B7</text>
<text x="66.2" y="215.1">B8</text>
<text x="71.9" y="213.4">DN2</text>
<text x="87.6" y="213.4">DP1</text>
<text x="95.4" y="215.1">A5</text>
<text x="95.4" y="211.6">A6</text>
<text x="66.2" y="218.7">B9</text>
<text x="71.9" y="216.9">SBU2</text>
<text x="71.9" y="220.4">VBUS</text>
<text x="85.1" y="220.4">VBUS</text>
<text x="87.5" y="216.9">CC1</text>
<text x="95.4" y="218.7">A4</text>
<text x="64.2" y="229.2">B12</text>
<text x="71.9" y="231">GND</text>
<text x="82.2" y="232.4" transform="rotate(-90 82.2 232.4)">0</text>
<text x="85.7" y="232.4" transform="rotate(-90 85.7 232.4)">0</text>
<text x="86.7" y="231">GND</text>
<text x="95.4" y="229.2">A1</text>
<text x="80.8" y="236.9" transform="rotate(-90 80.8 236.9)">0</text>
<text x="84.3" y="236.9" transform="rotate(-90 84.3 236.9)">0</text>
<text x="75.4" y="268">2</text>
<text x="78.9" y="269.8">VOUT</text>
<text x="91.2" y="269.8">TAB</text>
<text x="99" y="268">4</text>
<text x="75.4" y="271.6">3</text>
<text x="78.9" y="273.3">VIN</text>
</g>
<g font-size="3.2" fill="#f00">
<text x="347.1" y="94.2" transform="rotate(-90 347.1 94.2)">VCC</text>
<text x="345.4" y="101.5" transform="rotate(-90 345.4 101.5)">20</text>
</g>
</svg>
